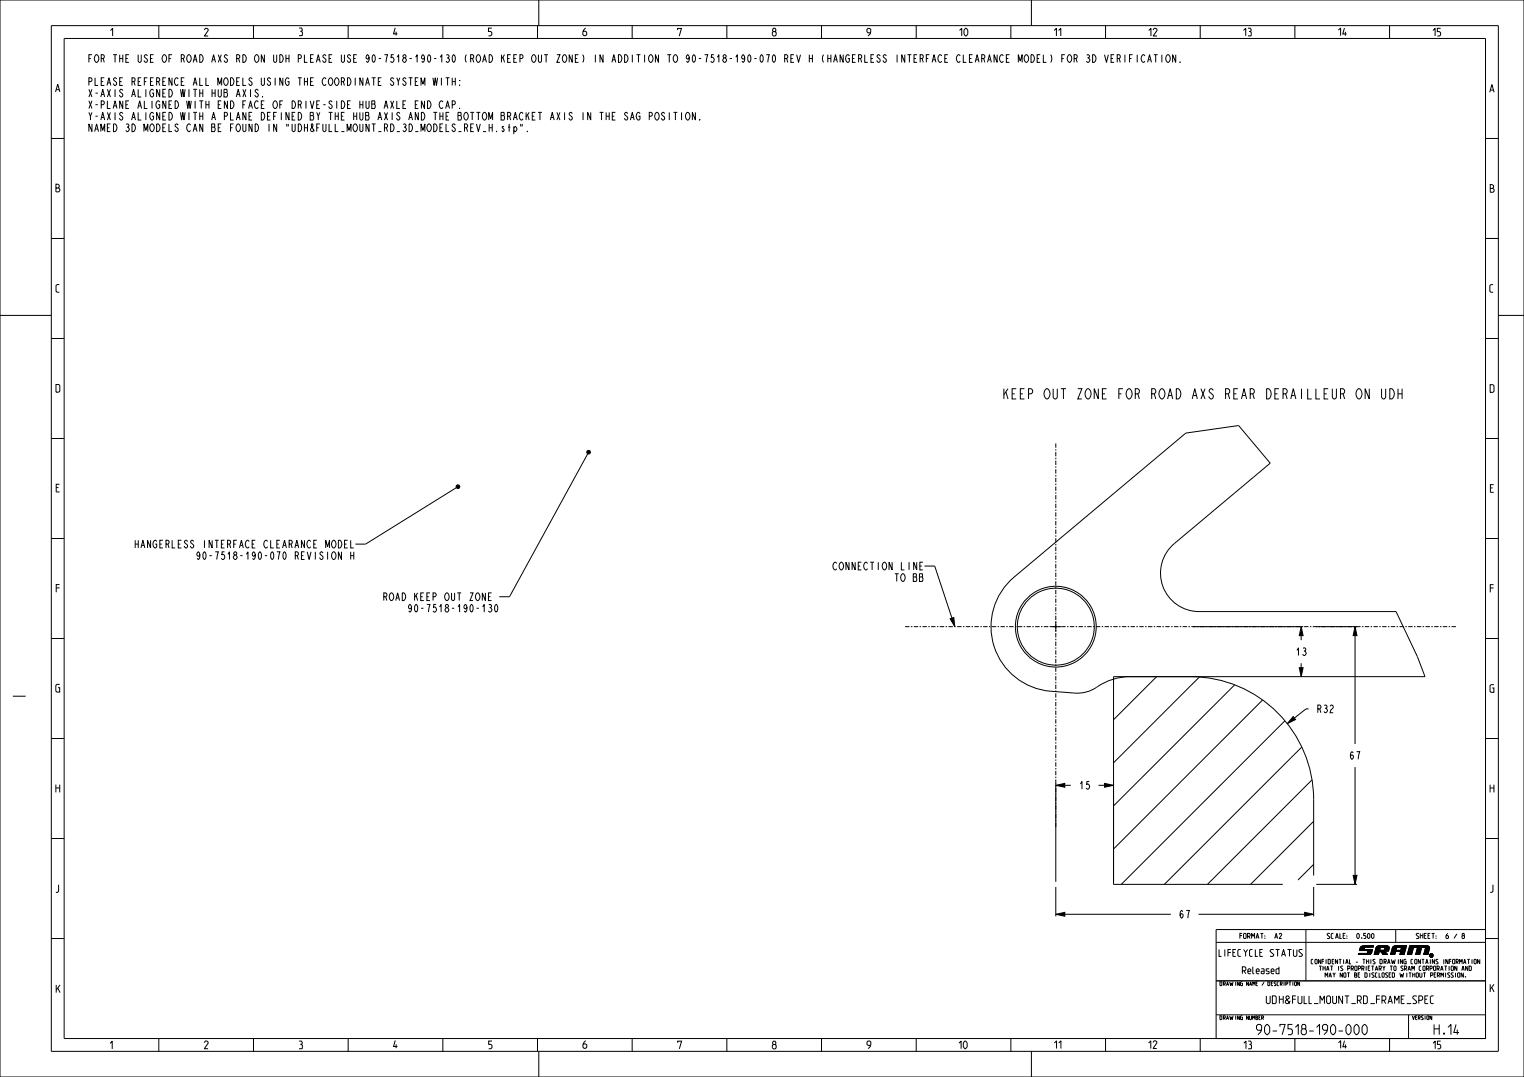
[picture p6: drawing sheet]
<svg xmlns="http://www.w3.org/2000/svg" width="594mm" height="420mm" viewBox="0 0 594 420" stroke-linecap="round" stroke-linejoin="round" font-family="sans-serif">
<g fill="#000">
<path d="M507.2 244.4l.7 3.5h-1.5zM528.2 244.4l.7 3.5h-1.5zM506.4 260.4h1.5l-.7 3.5zM504 279.4l.9 1.2-3.2 1.6zM411.5 306.3l3.5-.8v1.5zM430.5 305.5l3.5 .8-3.5 .7zM411.5 356.5l3.5-.7v1.5zM508.5 355.8l3.5 .7-3.5 .8zM527.4 341.4h1.5l-.7 3.5zM530.1 370l1.6 .4-1.8 .1zM530.1 369.8l1.8-.4zM530.3 369.3l1.6 .1-1.7 .1z"/>
<path d="M530.2 369.5l1.7-.1-1.8 .4zM530.1 370l1.8-.6-.2 1zM533.2 370.7l1.5 .6-1.8 .5zM532.9 371.8l1.7-.2-.1 .2zM532.9 371.8h1.6zM532.9 371.8l1.8-.5-.1 .3zM533.2 370.7l1.7-.3-.2 .9zM536.3 369.9l1.6 .1-2.3 2.2zM536.5 369.4h1.5l-1.7 .2zM536.3 369.6l1.7-.2-1.7 .5zM535.6 372.2l2-1.2zM535.6 372.2l1.9-1-.2 1z"/>
<path d="M535.6 372.2l2.1-1.4zM535.6 372.2l2.3-2.2-.2 .6zM535.6 372.2l2.1-1.6zM537.8 370.7l1.8-.1 .1 .3zM537.7 370.6l.1 .1zM536.3 369.9l1.7-.5-.1 .6zM537.8 370.7l1.9 .2-1.5 .3zM538.2 371.2l1.5-.3-.7 1.2zM537.7 370.6h.9zM539.7 370.9l-.6 1.2zM539.7 370.9l-.6 1.3zM539.2 372.2h.5z"/>
<path d="M539.8 370l1.5 .4-1.7 .2zM539.6 370.6l1.7-.2-1.6 .5zM537.8 370.7l1.8-.1zM539.7 370.9l1.1 1.3h-1.6zM539.7 369.4l1.7-.1zM539.9 369.4l1.5 .1-1.6 .5zM539.8 369.4l1.6-.1zM539.2 372.2h1.6zM539.7 370.9l1.6-.5-.1 .5zM539.9 369.4l1.5 .1zM539.8 370l1.7-.3zM539.8 370l1.6-.1-.1 .5z"/>
<path d="M539.8 370l1.6-.5zM542.6 369.8l1.7 .2-2.3 2.2zM542.9 369.3l1.5 .1-1.6 .1zM542.8 369.5l1.6-.1-1.8 .4zM542 372.2h.9zM542 372.2h1.5zM542 372.2h1.3zM542 372.2l1.6-.1zM542 372.2l1.7-.2zM542 372.2l1.8-.4-.1 .2zM542 372.2l1.9-.9-.1 .5zM542 372.2l1.9-1.1z"/>
<path d="M542 372.2l2-1.2zM542 372.2l2.1-1.6-.1 .4zM542 372.2l2.3-2.2-.2 .6zM544.1 370.6h1l-1.1 .4zM542.6 369.8l1.8-.4-.1 .6zM546 371l2-1.3-2.4 2.5zM546 370.6l2-.9-2 1.3zM546.3 369.4l1.7 .3-1.8 .3zM546.2 370l1.8-.3-2 .9zM546.2 369.4l1.9-.4zM548 369.7l-.7 2.5h-1.7zM546.3 369.4l1.8-.4-.1 .7z"/>
<path d="M549.4 368.9l1.5 .5-2.3 2.8zM550.9 369.4l-.7 2.8h-1.6zM552.5 369.4h1.6l-2.3 2.8zM554.1 369.4l-.7 2.8h-1.6zM555.7 369.4l1.5 .3-2.3 2.5zM549.4 368.9h7.1l-5.6 .5zM550.9 369.4l5.8-.4zM550.9 369.4l6-.3zM555.7 369.4h1.4l.1 .3zM557.1 370l-2.2 2.2zM557.1 370l-.5 2.2h-1.7zM557.2 369.7l-2.3 2.5z"/>
<path d="M557.4 372.1h.3zM557.5 372.1l.4-.1zM557.4 373.1h.2zM557.6 372h.5zM557.5 373.1h.3zM557.4 372.1h.2zM557.7 372.3v.6zM557.7 372l.3-.1zM557.6 373.2h.5zM557.5 373.1h.2zM557.8 372.4h.3zM557.8 372.4l-.1 .5z"/>
<path d="M557.8 372.6h.3zM557.8 372.5l-.1 .4zM557.8 372.6l-.1 .3zM557.7 373.2h.4zM557.5 372.1l.3-.1zM557.9 372h.2zM557.6 373.2h.3zM557.6 373.2l.6-.1zM557.7 372.3h.2zM558 373.1h.2zM557.9 373.2l.3-.1zM557.8 372.4l.2-.1z"/>
<path d="M558 372l.2 .1zM558 372.1h.2zM557.8 372.6l.3-.1zM557.8 372.6h.2zM557.8 372.4l.3-.1zM557.8 373.2h.3zM557.7 372h.4zM558.1 373.1h.2zM558 373.1h.3zM558.1 372.1h.2z"/>
</g>
<g fill="none" stroke="#000" stroke-width=".39">
<path d="M0 0h594v420h-594zM210 0v10M402 0v10M20 10h564v400h-564zM25 15h554v390h-554zM61.9 10v5M98.8 10v5M135.7 10v5M172.6 10v5M209.5 10v5M246.4 10v5M283.3 10v5"/>
<path d="M320.2 10v5M357.1 10v5M394 10v5M430.9 10v5M467.8 10v5M504.7 10v5M541.6 10v5M20 54h5M579 54h5M20 93h5M579 93h5M0 123h20"/>
<path d="M20 132h5M579 132h5M584 123h10M20 171h5M579 171h5M20 210h5M579 210h5M393.9 226.2l68.3-57.3 20.6-3 12.3 14.7-37.4 31.4a15 15 0 0 0-4.5 16.6 15 15 0 0 0 14.1 9.9h76.8l8.4 17.6 2.9 7.8h-115a25.2 25.2 0 0 0-14.6 5.1 13.4 13.4 0 0 1-6.9 1.3l-9.3-.7a25.3 25.3 0 0 1-21.8-16.7 25.3 25.3 0 0 1 6.1-26.7zM20 249h5M465 244.4h43M507.2 244.4l.7 3.5h-1.5zM507.2 247.9v1.7"/>
<path d="M507.2 258.6v1.8M513 244.4h16M528.2 244.4l.7 3.5h-1.5zM528.2 247.9v42.2M579 249h5M5 271.5h5M504 279.4l.9 1.2-3.2 1.6zM506.4 260.4h1.5l-.7 3.5zM510 276.4h-1l-4.5 3.6M20 288h5M528.2 299.1v42.3M579 288h5"/>
<path d="M411.5 306.3l3.5-.8v1.5zM411.5 305.5v38.4M415 306.3h2.4M428.2 306.3h2.3M430.5 305.5l3.5 .8-3.5 .7zM434 305.5v38.4M20 327h5M579 327h5M411.5 356.5l3.5-.7v1.5zM411.5 345.9v11.4M415 356.5h41.4M467.2 356.5h41.3"/>
<path d="M508.5 355.8l3.5 .7-3.5 .8zM512 345.9v11.4M513 344.9h16M527.4 341.4h1.5l-.7 3.5zM20 366h5M474 367.5h105M509 362.5v20M529.5 372.2h4.4zM529.5 372.2l4.6-.1zM529.5 372.2l4.7-.2zM529.5 372.2l4.8-.3zM529.5 372.2l3.4-.4 1.4 .1z"/>
<path d="M529.5 372.2h4.2zM529.6 371.8h3.3l-3.4 .4zM529.9 370.5l5-.1zM529.9 370.5l3.3 .2zM529.9 370.5l5-.1-1.7 .3zM529.9 370.5h5M530.1 370l1.8-.6-.2 1zM530.1 370l1.6 .4-1.8 .1zM530.1 369.8l1.8-.4zM530.2 369.5l1.7-.1-1.8 .4zM530.3 369.3l5-.3zM530.3 369.3l1.6 .1-1.7 .1z"/>
<path d="M530.3 369.2h5M530.4 369.2l.8-.2h4.1l-.1 .4h-3.3l-.2 1h3.2l-.4 1.4-.9 .4h-4.1l.1-.4h3.3l.3-1.1h-3.3zM530.5 369.2l4.8-.2zM530.5 369.2l4.8-.2-5 .3zM530.7 369.1l4.6-.1zM530.7 369h4.6M530.9 369h4.4zM531.9 369.4l3.4-.4-.1 .4zM532.9 371.8l1.7-.2-.1 .2zM532.9 371.8l1.8-.5-.1 .3zM532.9 371.8h1.6zM533.2 370.7l1.7-.3-.2 .9z"/>
<path d="M533.2 370.7l1.5 .6-1.8 .5zM533.9 372.2h-4.4M534.3 372.1l-4.8 .1M534.9 370.5l-5 .1M535.6 372.2l2-1.2zM535.6 372.2l2.1-1.4zM535.6 372.2l2.1-1.6zM535.6 372.2l2.3-2.2-.2 .6zM535.6 372.2l1.9-1-.2 1zM536.3 369.9l1.7-.5-.1 .6zM536.3 369.9l1.6 .1-2.3 2.2zM536.3 369.6l1.7-.2-1.7 .5z"/>
<path d="M536.5 369.4l4.9-.1zM536.5 369.4h1.5l-1.7 .2zM536.5 369.4h4.9M536.5 369.3h4.9M536.6 369.2l.8-.3 3.8 .2 .3 .6-.3 1.2h-1.5l1.1 1.3h-1.7l-1.3-1.5-.5 1.5h-1.7zM536.6 369.2l4.6-.1zM536.6 369.2h4.7zM536.6 369.2h4.7l-4.8 .2zM536.6 369.1h4.6M536.6 369.2h4.7M536.8 369.1h4.3zM536.8 369.1h4.4z"/>
<path d="M536.8 369h4.3M537.1 369h3.8zM537.1 369l4 .1zM537.3 368.9h3.4zM537.3 368.9l3.6 .1zM537.3 368.9l3.6 .1M537.7 370.6h.9zM537.7 370.6l.1 .1zM537.8 370.8h.1M537.8 370.7l1.8-.1 .1 .3zM537.8 370.7l1.9 .2-1.5 .3zM537.8 370.7l1.8-.1z"/>
<path d="M538 369.4l3.4-.1zM538 369.4h1.9l-.3 1.2h-1.9zM538.2 371.2l1.5-.3-.7 1.2zM538.9 369.4l2.5-.1zM539.2 372.2h1.6zM539.2 372.2h.5zM539.6 370.6l1.7-.2-1.6 .5zM539.7 370.9l1.6-.5-.1 .5zM539.7 370.9l-.6 1.2zM539.7 370.9l-.6 1.3zM539.7 370.9l1.1 1.3h-1.6zM539.7 369.4l1.7-.1z"/>
<path d="M539.8 370l1.7-.3zM539.8 370l1.6-.5zM539.8 370l1.6-.1-.1 .5zM539.8 370l1.5 .4-1.7 .2zM539.8 369.4l1.6-.1zM539.9 369.4l1.5 .1zM539.9 369.4l1.5 .1-1.6 .5zM542 372.2h1.5zM542 372.2l1.6-.1zM542 372.2l1.7-.2zM542 372.2l1.8-.4-.1 .2zM542 372.2l1.9-.9-.1 .5z"/>
<path d="M542 372.2l1.9-1.1zM542 372.2l2-1.2zM542 372.2l2.1-1.6-.1 .4zM542 372.2l2.3-2.2-.2 .6zM542 372.2h1.3zM542 372.2h.9zM542.6 369.8l1.8-.4-.1 .6zM542.6 369.8l1.7 .2-2.3 2.2zM542.8 369.5l1.6-.1-1.8 .4zM542.9 369.3l1.5 .1-1.6 .1zM542.9 369.3l5.2-.3zM542.9 369.1h5.2"/>
<path d="M543 369.2l.6-.2h4.5l-.8 3.2h-1.7l.4-1.2h-2l-.4 1.1-1.6 .1zM543.1 369.1l5-.1zM543.1 369h5M543.3 369h4.8zM543.5 369h4.6zM543.7 369h4.4zM543.7 369h4.4M544 371l2-.4zM544 371l2-.4v.4zM544 370.8h2M544 362.5v5M544.1 370.6h1l-1.1 .4z"/>
<path d="M544.4 369.4l3.7-.4zM544.4 369.4h1.9l-.3 1.2h-1.9zM545.3 369.4l2.8-.4zM546 371l2-1.3-2.4 2.5zM546 370.6l2-.9-2 1.3zM546.1 369.4l2-.4zM546.2 370l1.8-.3-2 .9zM546.2 369.4l1.9-.4zM546.3 369.4l1.8-.4-.1 .7zM546.3 369.4l1.7 .3-1.8 .3zM548 369.7l-.7 2.5h-1.7zM549.4 368.9h7.1z"/>
<path d="M549.4 368.9h7.1l-5.6 .5zM549.4 368.9l1.5 .5-2.3 2.8zM549.4 368.9l7.3 .1 .5 .7-.6 2.5h-1.7l.8-2.8h-1.6l-.7 2.8h-1.6l.7-2.8h-1.6l-.7 2.8h-1.6zM549.4 368.9h7.1M550.9 369.4h6.2zM550.9 369.4l6.1-.2 .1 .2zM550.9 369.4l6.1-.2zM550.9 369.4l6-.3zM550.9 369.4l5.8-.4zM550.9 369.4l-.7 2.8h-1.6zM550.9 369.4h6.2M550.9 369.3h6.2"/>
<path d="M552.5 369.4h4.6zM552.5 369.4h1.6l-2.3 2.8zM554.1 369.4h3zM554.1 369.4l-.7 2.8h-1.6zM555.7 369.4h1.4l.1 .3zM555.7 369.4l1.5 .3-2.3 2.5zM557.1 370l-.5 2.2h-1.7zM557.1 370l-2.2 2.2zM557.2 369.7l-2.3 2.5zM557.3 372.5h.1M557.2 372.7h.1M557.3 372.4h.1"/>
<path d="M557.2 372.6h.1M557.3 372.7h.1M557.2 372.8h.1M557.4 372.3h.1M557.2 372.5h.1M557.3 372.8h.1M557.3 372.9h.1M557.2 372.4h.1M557.4 372.8h.1M557.3 373h.1M557.5 372.2h.1M557.3 372.3h.1"/>
<path d="M557.4 372.9h.1M557.4 373h.1M557.4 372.2h.1M557.6 372.1h.1M557.3 372.2h.1M557.5 373h.1M557.4 373.1h.1M557.4 372.1h.3zM557.4 372.1h.2zM557.4 373.1h.2zM557.5 372.1l.4-.1zM557.5 372.1l.3-.1z"/>
<path d="M557.5 373.1h.2zM557.5 373.1h.3zM557.6 372h.5zM557.6 373.2h.3zM557.6 373.2l.6-.1zM557.6 373.2h.5zM557.7 372.3h.2zM557.7 372.3v.6zM557.7 372.3h.4v.6l-.2-.3-.2 .3zM557.7 372h.4zM557.7 372l.3-.1zM557.7 373.2h.4z"/>
<path d="M557.8 372.4h.3zM557.8 372.5h.1M557.8 372.5l-.1 .4zM557.8 372.4l-.1 .5zM557.8 372.4l.3-.1zM557.8 372.4l.2-.1zM557.8 372.4l.2 .1zM557.8 372.6h.3zM557.8 372.6h.2zM557.8 372.6l.3-.1zM557.8 372.6l-.1 .3zM557.9 371.9h.1"/>
<path d="M557.8 373.2h.3zM557.9 373.2h.1M557.9 372.5h.1M557.9 372h.2zM557.9 373.2l.3-.1zM557.9 372.6h.1M557.9 372.4h.1M558.1 372.6h.1M558 372.6h.1M558 372.5h.1M558.1 372.5h.1M558 372l.2 .1z"/>
<path d="M558 373.1h.2zM558 372.4h.1M558 372.7h.1M558.1 372.4h.1M558 372.9h.1M558.1 372.7h.1M558 372.8h.1M558.1 372.9h.1M558.1 372.8h.1M558 373.1h.3zM558 372.1h.2zM558.1 373.1h.2z"/>
<path d="M558.1 372.1h.2zM558.2 373.1h.1M558.3 373h.1M558.3 372.1h.1M558.3 372.2h.1M558.4 373h.1M558.3 372.3h.1M558.4 372.2h.1M558.4 372.3h.1M558.5 372.9h.1M558.5 372.3h.1M558.4 372.4h.1"/>
<path d="M558.5 372.8h.1M558.3 372.9h.1M558.5 372.4h.1M558.4 372.5h.1M558.5 372.7h.1M558.4 372.8h.1M558.5 372.6h.1M558.4 372.7h.1M558.5 372.5h.1M579 366h5M579 362.5h-105v42.5M474 382.5h105"/>
<path d="M474 395.7h105M549 395.7v9.3M61.9 405v5M98.8 405v5M135.7 405v5M172.6 405v5M209.5 405v5M210 410v10M246.4 405v5M283.3 405v5M320.2 405v5M357.1 405v5"/>
<path d="M394 405v5M402 410v10M430.9 405v5M467.8 405v5M504.7 405v5M541.6 405v5"/>
<circle cx="411.5" cy="244.4" r="15.8"/>
<circle cx="411.5" cy="244.4" r="15"/>
<circle cx="557.9" cy="372.6" r=".56"/>
<circle cx="557.9" cy="372.6" r=".65"/>
</g>
<path d="M530.3 369.2h5" fill="none" stroke="#000" stroke-width=".42"/>
<path d="M529.5 372h4.8" fill="none" stroke="#000" stroke-width=".41"/>
<path d="M542.9 369.2h5.2" fill="none" stroke="#000" stroke-width=".43"/>
<!-- layer: 00_DEF_FEATS -->
<path d="M409.5 244.4h4M411.5 242.4v4" fill="none" stroke="#000" stroke-width=".39"/>
<!-- layer: 03_AXES -->
<g fill="none" stroke="#000" stroke-width=".39">
<path d="M411.5 172.9v1.7M411.5 175.2v.5M411.5 176.3v1.7M411.5 178.5v.6M411.5 179.6v1.7M411.5 181.9v.5M411.5 183v1.7M411.5 185.2v.6M411.5 186.4v1.6M411.5 188.6v.6M411.5 189.7v1.7M411.5 192v.5"/>
<path d="M411.5 193.1v1.7M411.5 195.3v.6M411.5 196.4v1.7M411.5 198.7v.5M411.5 199.8v1.7M411.5 202v.6M411.5 203.2v1.6M411.5 205.4v.6M411.5 206.5v1.7M411.5 208.8v.5M411.5 209.9v1.7M411.5 212.1v.6"/>
<path d="M411.5 213.2v1.7M411.5 215.5v.5M411.5 216.6v1.7M411.5 218.8v.6M411.5 220v1.7M411.5 222.2v.6M411.5 223.3v1.7M411.5 225.6v.5M411.5 226.7v1.7M411.5 228.9v.6M411.5 230v1.7M411.5 232.3v.5"/>
<path d="M411.5 233.4v1.7M411.5 235.7v.5M411.5 236.8v1.7M411.5 239v.6M352.8 244.4h1.7M355 244.4h.6M356.2 244.4h1.7M358.4 244.4h.6M359.5 244.4h1.7M361.8 244.4h.6M362.9 244.4h1.7M365.2 244.4h.5"/>
<path d="M366.3 244.4h1.7M368.6 244.4h.5M369.7 244.4h1.7M371.9 244.4h.6M373.1 244.4h1.7M375.3 244.4h.6M376.4 244.4h1.7M378.7 244.4h.6M379.8 244.4h1.7M382.1 244.4h.5M383.2 244.4h1.7M385.5 244.4h.5"/>
<path d="M386.6 244.4h1.7M388.8 244.4h.6M390 244.4h1.7M392.2 244.4h.6M393.3 244.4h1.7M395.6 244.4h.6M396.7 244.4h1.7M399 244.4h.5M400.1 244.4h1.7M402.4 244.4h.5M403.5 244.4h1.7M405.7 244.4h.6"/>
<path d="M406.9 244.4h1.7M409.1 244.4h.6M410.2 244.4h1.8M411.5 240.1v1.7M411.5 242.4v.5M411.5 243.5v1.7M411.5 245.7v.6M411.5 246.8v1.7M411.5 249.1v.6M411.5 250.2v1.7M411.5 252.5v.5M411.5 253.6v1.7"/>
<path d="M411.5 255.8v.6M411.5 256.9v1.7M411.5 259.2v.5M412.5 244.4h.6M413.6 244.4h1.7M415.9 244.4h.5M417 244.4h1.7M419.3 244.4h.5M420.4 244.4h1.7M422.7 244.4h.5M423.8 244.4h1.7M426 244.4h.6"/>
<path d="M427.1 244.4h1.8M429.4 244.4h.6M430.5 244.4h1.7M432.8 244.4h.6M433.9 244.4h1.7M436.2 244.4h.5M437.3 244.4h1.7M439.6 244.4h.5M440.7 244.4h1.7M442.9 244.4h.6M444.1 244.4h1.7M446.3 244.4h.6"/>
<path d="M447.4 244.4h1.7M449.7 244.4h.6M450.8 244.4h1.7M453.1 244.4h.5M454.2 244.4h1.7M456.5 244.4h.5M457.6 244.4h1.7M459.8 244.4h.6M461 244.4h1.7M463.2 244.4h.6M464.3 244.4h1.7M466.6 244.4h.6"/>
<path d="M467.7 244.4h1.7M470 244.4h.5M471.1 244.4h1.7M473.4 244.4h.5M474.5 244.4h1.7M476.7 244.4h.6M477.9 244.4h1.7M480.1 244.4h.6M481.2 244.4h1.8M483.5 244.4h.6M484.6 244.4h1.7M486.9 244.4h.5"/>
<path d="M488 244.4h1.7M490.3 244.4h.5M491.4 244.4h1.7M493.7 244.4h.5M494.8 244.4h1.7M497 244.4h.6M498.1 244.4h1.8M500.4 244.4h.6M501.5 244.4h1.7M503.8 244.4h.6M504.9 244.4h1.7M507.2 244.4h.5"/>
<path d="M508.3 244.4h1.7M510.6 244.4h.5M511.7 244.4h1.7M513.9 244.4h.6M515.1 244.4h1.7M517.3 244.4h.6M518.4 244.4h1.7M520.7 244.4h.6M521.8 244.4h1.7M524.1 244.4h.5M525.2 244.4h1.7M527.5 244.4h.5"/>
<path d="M528.6 244.4h1.7M530.8 244.4h.6M532 244.4h1.7M534.2 244.4h.6M535.3 244.4h1.7M537.6 244.4h.6M538.7 244.4h1.7M541 244.4h.5M542.1 244.4h1.7M544.4 244.4h.5M545.5 244.4h1.7M547.7 244.4h.6"/>
<path d="M548.9 244.4h1.7M551.1 244.4h.6M552.2 244.4h1.8M554.5 244.4h.6M555.6 244.4h1.7M557.9 244.4h.5M559 244.4h1.7M561.3 244.4h.5M562.4 244.4h1.7M564.6 244.4h.6M565.8 244.4h1.7M411.5 260.3v1.7"/>
<path d="M411.5 262.5v.6M411.5 263.7v1.6M411.5 265.9v.6M411.5 267v1.7M411.5 269.3v.5M411.5 270.4v1.7M411.5 272.6v.6M411.5 273.7v1.7M411.5 276v.5M411.5 277.1v1.7M411.5 279.3v.6M411.5 280.5v1.6"/>
<path d="M411.5 282.7v.6M411.5 283.8v1.7M411.5 286.1v.5M411.5 287.2v1.7M411.5 289.4v.6M411.5 290.5v1.7M411.5 292.8v.5M411.5 293.9v1.7M411.5 296.1v.6M411.5 297.3v1.6M411.5 299.5v.6M411.5 300.6v1.7"/>
<path d="M411.5 302.9v.5M411.5 304v1.7M411.5 306.2v.6M411.5 307.3v1.7M411.5 309.6v.5M411.5 310.7v1.7M411.5 313v.5M411.5 314.1v1.7M411.5 316.3v.6M411.5 317.4v1.7M411.5 319.7v.5M411.5 320.8v1.7"/>
</g>
<!-- layer: 05_CURVES -->
<path d="M450.8 263.9l-16.8 16.8M467.5 264l-33.5 33.5M481.2 267.1l-47.2 47.2M492.1 273l-58.1 58.1M500.8 281.1l-63.8 63.8M507.4 291.3l-53.6 53.6M511.4 304.1l-40.8 40.8M512 320.3l-24.6 24.6M512 337.1l-6.1 6.1M512 341.4v-29.5a48 48 0 0 0-48-48h-30v81h66" fill="none" stroke="#000" stroke-width=".39"/>
<!-- layer: 09_NOTES -->
<g fill="none" stroke="#000" stroke-width=".39">
<path d="M102.3 37.6l.1 .2zM176.2 31.8h1.2M177.4 30.3v3M179.1 33.1l.1 .2zM179.1 31.3l.1 .3zM260.1 21.3h1.5M262.8 21.6l.3-.3a1.6 1.6 0 0 1 1 1.5 1.6 1.6 0 0 1-1 1.5l-.5-.5a1.9 1.9 0 0 1 .2-2.2zM425.8 21.3a1.51 1.51 0 0 1 1.4 1.5 1.51 1.51 0 0 1-1.4 1.5zM176.2 40.8h.8l.4-.5v-.5l-.4-.5h-.8v3M179.1 42.1l.1 .2zM203.5 48.3v1M205.5 51.1l.1 .2z"/>
<path d="M220 43.8v3M223 44.3l-.4-.5-.8 .5 .2 .5 1 1-.1 .8-.6 .2-.6-.7M544.9 153.6h1.6M546.5 151.6v4M228.7 176l.5-.4 .7 .2 .3 .6-.3 .5-.7 .2-.5-.4zM229 177l-30.4 55.7h-4M177.8 189.5l.5-.4 .7 .1 .2 .6-.2 .6-.7 .1-.5-.4zM177.8 190.2l-35.3 22h-4M136.7 210.7v3h1.2M360.3 220.7h4l6.7 20.4M370.3 241.3l1.5-.5 .3 3.6zM491.7 397l.8-.2-.2-.7h-.6v1.5"/>
<path d="M492.1 397l.4 .6M506.5 382.9v1.5l-.7-1.5v1.5"/>
</g>
<path d="M228.7 176l.5-.4 .7 .2 .3 .6-.3 .5-.7 .2-.5-.4zM177.8 189.5l.5-.4 .7 .1 .2 .6-.2 .6-.7 .1-.5-.4zM370.3 241.3l1.5-.5 .3 3.6z" fill="#000"/>
<g font-size="5.2">
<text x="390.5" y="155.6">KEEP OUT ZONE FOR ROAD AXS REAR DERAILLEUR ON UDH</text>
<text x="488.1" y="403.5">90-7518-190-000</text>
<text x="557.8" y="403.5">H.14</text>
</g>
<g font-size="3.9">
<text x="42.7" y="14.1">1</text>
<text x="79.6" y="14.1">2</text>
<text x="116.5" y="13.9">3</text>
<text x="153.4" y="13.9">4</text>
<text x="190.3" y="14">5</text>
<text x="227.2" y="13.9">6</text>
<text x="264.1" y="14.1">7</text>
<text x="301" y="14">8</text>
<text x="337.9" y="14.1">9</text>
<text x="373.7" y="14">10</text>
<text x="410.3" y="14">11</text>
<text x="447.4" y="14">12</text>
<text x="484.3" y="14">13</text>
<text x="521.4" y="13.9">14</text>
<text x="558.1" y="14">15</text>
<text x="34" y="24.3">FOR THE USE OF ROAD AXS</text>
<text x="91.6" y="24.3">RD ON UDH PLEASE USE 90-7518-190-130 (ROAD KEEP OUT ZONE) IN ADDITION TO</text>
<text x="266.8" y="24.3">90-7518-190-070 REV H (HANGERLESS INTERFACE CLEARANCE MODEL) FOR 3D</text>
<text x="430" y="24.3">VERIFICATION.</text>
<text x="21.8" y="35.8">A</text>
<text x="34" y="33.3">PLEASE REFERENCE ALL MODELS USING THE COORDINATE SYSTEM WITH:</text>
<text x="580.8" y="36">A</text>
<text x="34" y="37.8">X-AXIS ALIGNED WITH HUB AXIS.</text>
<text x="34" y="42.3">X-PLANE ALIGNED WITH END FACE OF DRIVE-SIDE HUB AXLE END CAP.</text>
<text x="34" y="46.8">Y-AXIS ALIGNED WITH A PLANE DEFINED BY THE HUB AXIS AND THE BOTTOM BRACKET AXIS</text>
<text x="226" y="46.8">IN THE SAG POSITION.</text>
<text x="34" y="51.3">NAMED 3D MODELS CAN BE FOUND IN &quot;UDH&amp;FULL_MOUNT_RD_3D_MODELS_REV_H.stp&quot;.</text>
<text x="21.8" y="74.8">B</text>
<text x="580.8" y="75">B</text>
<text x="21.9" y="114">C</text>
<text x="580.8" y="114">C</text>
<text x="22" y="152.9">D</text>
<text x="581" y="153">D</text>
<text x="21.8" y="191.8">E</text>
<text x="580.8" y="192">E</text>
<text x="52.1" y="213.7">HANGERLESS INTERFACE CLEARANCE MODEL</text>
<text x="76.1" y="218.2">90-7518-190-070 REVISION H</text>
<text x="324.3" y="222.2">CONNECTION LINE</text>
<text x="348.3" y="226.7">TO BB</text>
<text x="21.8" y="231">F</text>
<text x="580.8" y="231">F</text>
<text x="149" y="234.2">ROAD KEEP OUT ZONE</text>
<text x="158.6" y="238.7">90-7518-190-130</text>
<text x="504.8" y="255.6">13</text>
<text x="21.8" y="269.9">G</text>
<text x="580.8" y="270">G</text>
<text x="513" y="277.9">R32</text>
<text x="525.8" y="296.1">67</text>
<text x="21.8" y="309">H</text>
<text x="420.4" y="307.8">15</text>
<text x="580.8" y="309">H</text>
<text x="580.6" y="348">J</text>
<text x="21.6" y="348">J</text>
<text x="459.4" y="358">67</text>
<text x="21.9" y="387.1">K</text>
<text x="580.8" y="386.8">K</text>
<text x="493.7" y="391.4">UDH&amp;FULL_MOUNT_RD_FRAME_SPEC</text>
<text x="42.6" y="409.1">1</text>
<text x="79.6" y="409">2</text>
<text x="116.5" y="409">3</text>
<text x="153.4" y="408.8">4</text>
<text x="190.4" y="409">5</text>
<text x="227.2" y="408.8">6</text>
<text x="264.2" y="409">7</text>
<text x="301" y="409">8</text>
<text x="337.9" y="409">9</text>
<text x="373.4" y="409">10</text>
<text x="410.3" y="408.9">11</text>
<text x="447.4" y="408.9">12</text>
<text x="484.4" y="409">13</text>
<text x="521.4" y="408.8">14</text>
<text x="558.1" y="409">15</text>
</g>
<g font-size="3.5">
<text x="474.7" y="373">LIFECYCLE STATUS</text>
<text x="483.1" y="379.7">Released</text>
</g>
<g font-size="2.6">
<text x="482.8" y="366">FORMAT:</text>
<text x="496.9" y="366">A2</text>
<text x="516.6" y="366">SCALE:</text>
<text x="528.6" y="366">0.500</text>
<text x="551.4" y="366">SHEET:</text>
<text x="563.6" y="366">6 / 8</text>
</g>
<g font-size="2.3">
<text x="511.2" y="375.9">CONFIDENTIAL - THIS DRAWING CONTAINS INFORMATION</text>
<text x="514.7" y="378.5">THAT IS PROPRIETARY TO SRAM CORPORATION AND</text>
<text x="516.7" y="381.1">MAY NOT BE DISCLOSED WITHOUT PERMISSION.</text>
</g>
<g font-size="2">
<text x="475.2" y="384.4">DRAWING NAME / DESCRIPTION</text>
<text x="475.2" y="397.6">DRAWING NUMBER</text>
<text x="550.2" y="397.6">VERSION</text>
</g>
</svg>
